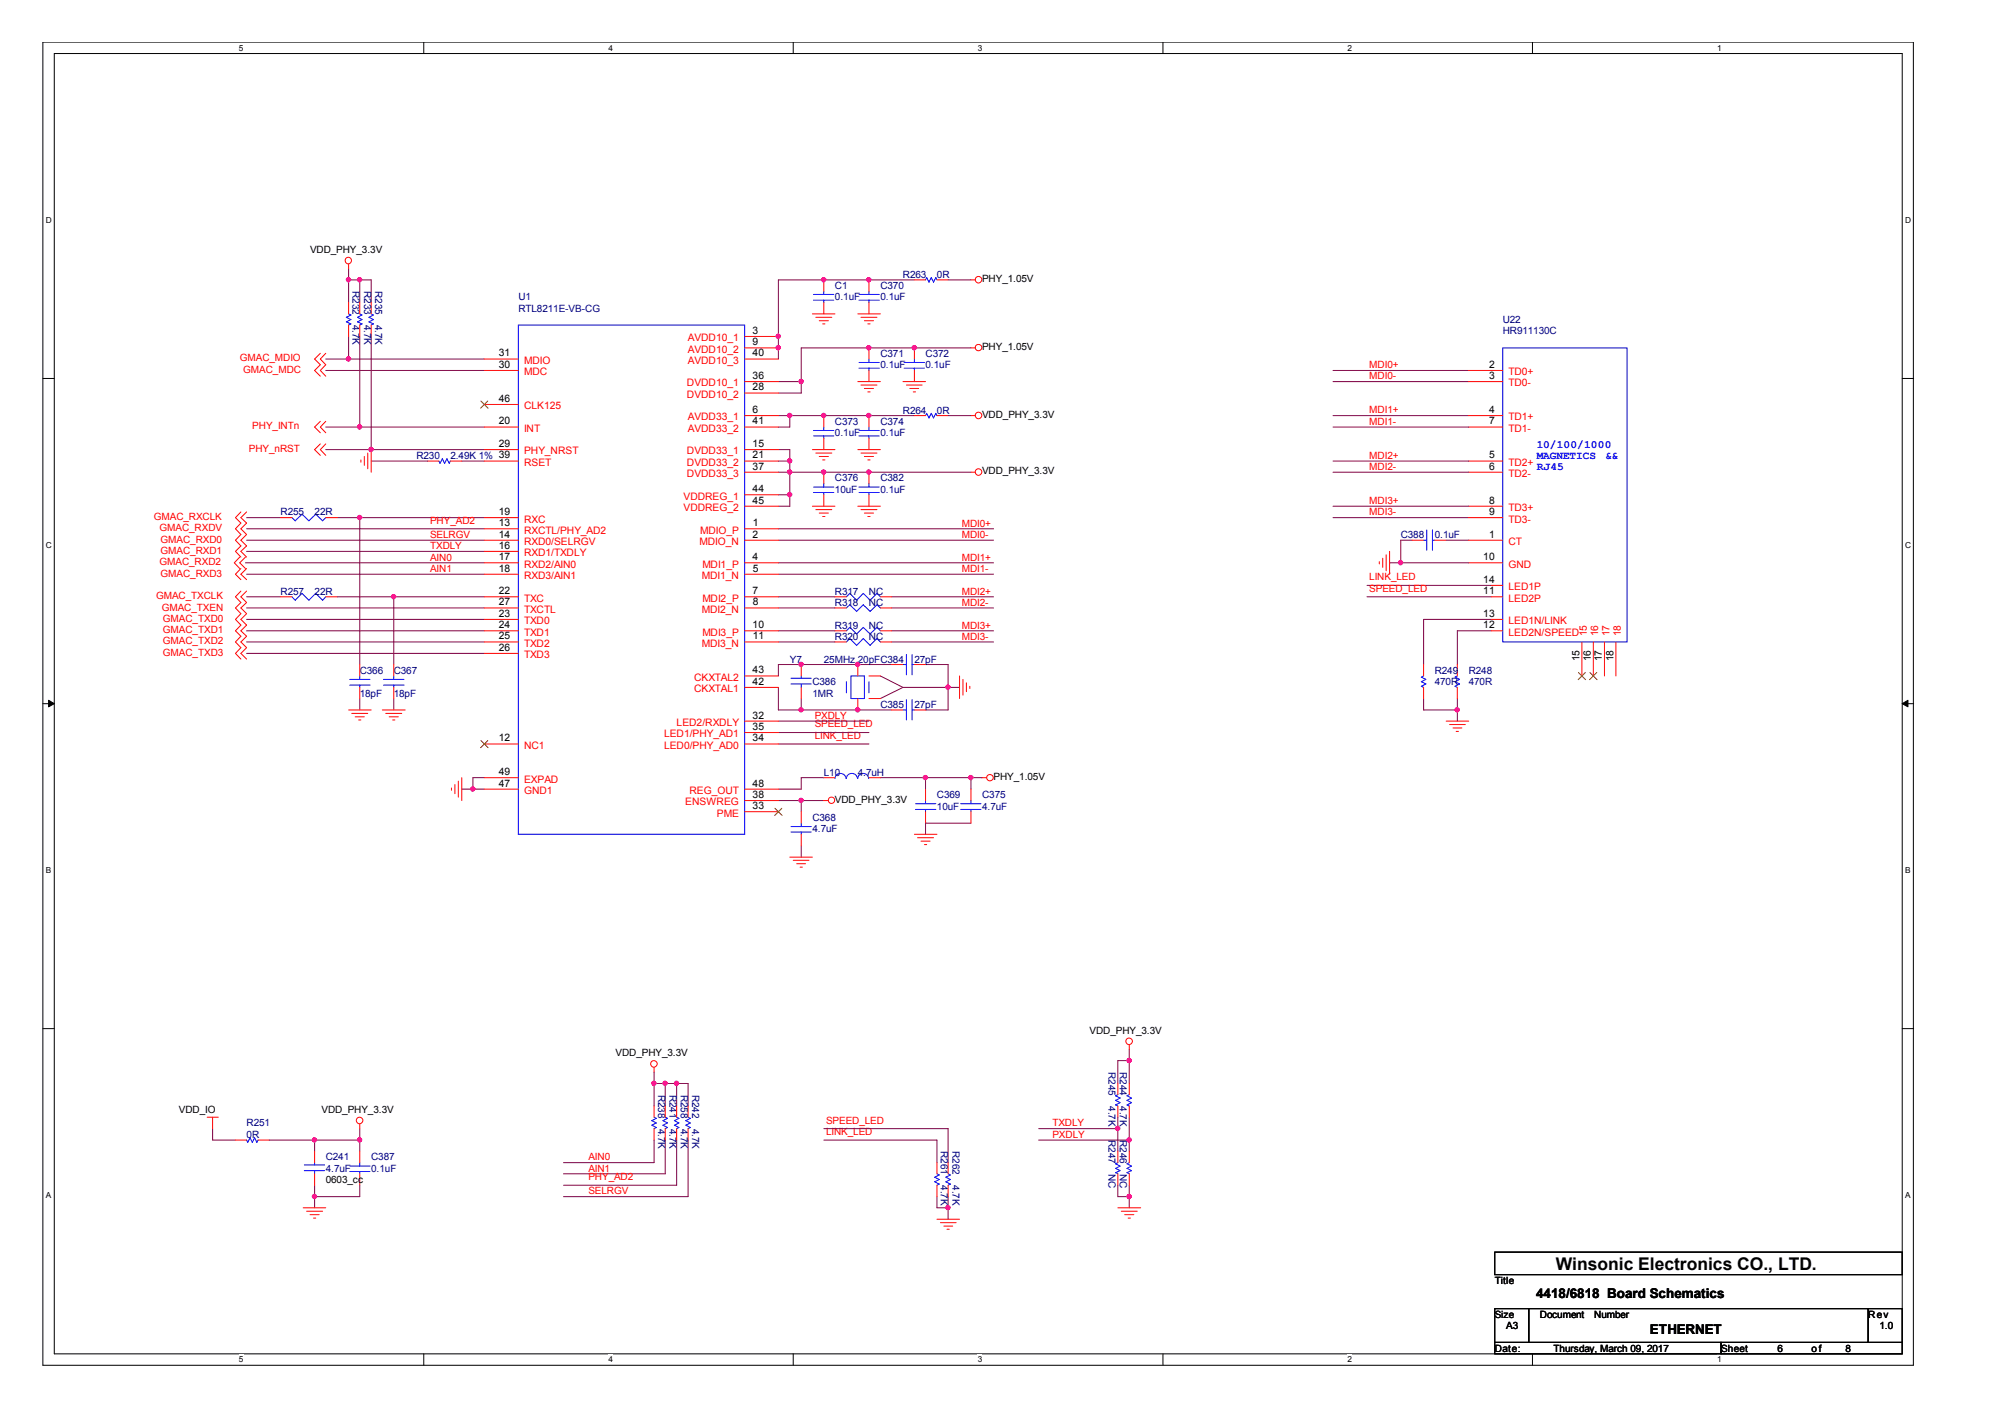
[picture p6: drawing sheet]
<svg xmlns="http://www.w3.org/2000/svg" width="297mm" height="210mm" viewBox="0 0 297 210" stroke-linecap="round" stroke-linejoin="round" font-family="sans-serif">
<path d="M6.3 6.2h277.2v196h-277.2zM8 7.9h273.8v192.6h-273.8z" fill="none" stroke="#000" stroke-width=".15"/>
<g fill="#fff">
<path d="M35.4 6.4h.6v1.4h-.6z"/>
<path d="M35.4 200.7h.6v1.4h-.6z"/>
</g>
<path d="M62.8 6.2v1.7M62.8 200.5v1.7" fill="none" stroke="#000" stroke-width=".15"/>
<g fill="#fff">
<path d="M90.1 6.4h.7v1.4h-.7z"/>
<path d="M90.1 200.7h.7v1.4h-.7z"/>
</g>
<path d="M117.5 6.2v1.7M117.5 200.5v1.7" fill="none" stroke="#000" stroke-width=".15"/>
<g fill="#fff">
<path d="M144.9 6.4h.6v1.4h-.6z"/>
<path d="M144.9 200.7h.6v1.4h-.6z"/>
</g>
<path d="M172.3 6.2v1.7M172.3 200.5v1.7" fill="none" stroke="#000" stroke-width=".15"/>
<g fill="#fff">
<path d="M199.6 6.4h.7v1.4h-.7z"/>
<path d="M199.6 200.7h.7v1.4h-.7z"/>
</g>
<path d="M227 6.2v1.7M227 200.5v1.7" fill="none" stroke="#000" stroke-width=".15"/>
<g fill="#fff">
<path d="M254.4 6.4h.6v1.4h-.6z"/>
<path d="M254.4 200.7h.6v1.4h-.6z"/>
<path d="M6.8 31.9h.8v1.4h-.8z"/>
<path d="M282.2 31.9h.9v1.4h-.9z"/>
<path d="M6.8 80.1h.8v1.4h-.8z"/>
<path d="M282.2 80.1h.9v1.4h-.9z"/>
</g>
<path d="M6.3 56.1h1.7M281.8 56.1h1.7" fill="none" stroke="#000" stroke-width=".15"/>
<g fill="#fff">
<path d="M6.8 128.2h.7v1.4h-.7z"/>
<path d="M282.2 128.2h.8v1.4h-.8z"/>
</g>
<path d="M6.3 104.2h1.7M7.2 103.7l.8 .5-.8 .5zM281.8 104.2h1.7M281.8 104.2l.9-.5v1z" fill="none" stroke="#000" stroke-width=".15"/>
<path d="M7.2 103.7l.8 .5-.8 .5zM281.8 104.2l.9-.5v1z" fill="#000"/>
<g fill="#fff">
<path d="M6.8 176.4h.7v1.4h-.7z"/>
<path d="M282.2 176.4h.8v1.4h-.8z"/>
</g>
<path d="M6.3 152.4h1.7M281.8 152.4h1.7" fill="none" stroke="#000" stroke-width=".15"/>
<path d="M167.3 157.1v3.4" fill="none" stroke="#800040" stroke-width=".15"/>
<circle cx="167.3" cy="157.1" r=".32" fill="#f0f"/>
<circle cx="167.3" cy="157.1" r=".32" fill="none" stroke="#f0f" stroke-width=".15"/>
<path d="M167.3 157.1h-1.7v3.4M153.9 167.2h11.7" fill="none" stroke="#800040" stroke-width=".15"/>
<circle cx="165.6" cy="167.2" r=".32" fill="#f0f"/>
<circle cx="165.6" cy="167.2" r=".32" fill="none" stroke="#f0f" stroke-width=".15"/>
<path d="M153.9 168.9h13.4M165.6 167.2v3.3M167.3 165.5v5" fill="none" stroke="#800040" stroke-width=".15"/>
<circle cx="167.3" cy="168.9" r=".32" fill="#f0f"/>
<circle cx="167.3" cy="168.9" r=".32" fill="none" stroke="#f0f" stroke-width=".15"/>
<path d="M167.3 175.6v3.3" fill="none" stroke="#800040" stroke-width=".15"/>
<circle cx="167.3" cy="177.2" r=".32" fill="#f0f"/>
<circle cx="167.3" cy="177.2" r=".32" fill="none" stroke="#f0f" stroke-width=".15"/>
<path d="M115.3 78.3h31.9M115.3 80h31.9M115.3 83.4h31.9M115.3 85.1h31.9M132.1 88.4h15.1M132.1 90.1h15.1M132.1 93.4h15.1M132.1 95.1h15.1M70.1 116.9h1.7M165.6 175.6v1.7h1.7" fill="none" stroke="#800040" stroke-width=".15"/>
<circle cx="70" cy="116.9" r=".32" fill="#f0f"/>
<circle cx="70" cy="116.9" r=".32" fill="none" stroke="#f0f" stroke-width=".15"/>
<path d="M51.6 53.2h20.2M71.8 115.2h-1.7v1.7h-1.7" fill="none" stroke="#800040" stroke-width=".15"/>
<circle cx="51.6" cy="53.2" r=".32" fill="#f0f"/>
<circle cx="51.6" cy="53.2" r=".32" fill="none" stroke="#f0f" stroke-width=".15"/>
<path d="M48.3 54.9h23.5M55 49.8v16.8h16.8M53.3 63.3h18.5M55 68.3h8.4M68.4 68.3h3.4" fill="none" stroke="#800040" stroke-width=".15"/>
<circle cx="55" cy="66.6" r=".32" fill="#f0f"/>
<circle cx="55" cy="66.6" r=".32" fill="none" stroke="#f0f" stroke-width=".15"/>
<path d="M53.3 49.8v13.5M48.3 66.6h6.7" fill="none" stroke="#800040" stroke-width=".15"/>
<circle cx="53.3" cy="63.2" r=".32" fill="#f0f"/>
<circle cx="53.3" cy="63.2" r=".32" fill="none" stroke="#f0f" stroke-width=".15"/>
<path d="M51.6 41.5v3.3M51.6 49.8v3.4M48.3 63.3h5" fill="none" stroke="#800040" stroke-width=".15"/>
<circle cx="51.6" cy="41.4" r=".32" fill="#f0f"/>
<circle cx="51.6" cy="41.4" r=".32" fill="none" stroke="#f0f" stroke-width=".15"/>
<path d="M51.6 41.5h1.7v3.3M55 41.5v3.3" fill="none" stroke="#800040" stroke-width=".15"/>
<circle cx="53.3" cy="41.4" r=".32" fill="#f0f"/>
<circle cx="53.3" cy="41.4" r=".32" fill="none" stroke="#f0f" stroke-width=".15"/>
<path d="M53.3 41.5h1.7M53.3 76.7h18.5M58.3 88.4h13.5" fill="none" stroke="#800040" stroke-width=".15"/>
<circle cx="58.3" cy="88.4" r=".32" fill="#f0f"/>
<circle cx="58.3" cy="88.4" r=".32" fill="none" stroke="#f0f" stroke-width=".15"/>
<path d="M51.6 39.8v1.7M48.3 53.2h3.3M53.3 76.7v21.7M53.3 103.5v1.7M58.3 103.5v1.7" fill="none" stroke="#800040" stroke-width=".15"/>
<circle cx="53.3" cy="76.7" r=".32" fill="#f0f"/>
<circle cx="53.3" cy="76.7" r=".32" fill="none" stroke="#f0f" stroke-width=".15"/>
<path d="M50 76.7h3.3M50 88.4h8.3v10M115.3 118.6h6.7M118.7 118.6v1.6" fill="none" stroke="#800040" stroke-width=".15"/>
<circle cx="118.7" cy="118.6" r=".32" fill="#f0f"/>
<circle cx="118.7" cy="118.6" r=".32" fill="none" stroke="#f0f" stroke-width=".15"/>
<path d="M122 115.2h-3.3v1.7h-3.4M143.8 115.2h1.7M118.7 125.3v1.7" fill="none" stroke="#800040" stroke-width=".15"/>
<circle cx="143.8" cy="115.2" r=".32" fill="#f0f"/>
<circle cx="143.8" cy="115.2" r=".32" fill="none" stroke="#f0f" stroke-width=".15"/>
<path d="M137.1 115.2v1.7" fill="none" stroke="#800040" stroke-width=".15"/>
<circle cx="137.1" cy="115.2" r=".32" fill="#f0f"/>
<circle cx="137.1" cy="115.2" r=".32" fill="none" stroke="#f0f" stroke-width=".15"/>
<path d="M115.3 49.8v3.4M137.1 121.9v1.7" fill="none" stroke="#800040" stroke-width=".15"/>
<circle cx="115.3" cy="51.5" r=".32" fill="#f0f"/>
<circle cx="115.3" cy="51.5" r=".32" fill="none" stroke="#f0f" stroke-width=".15"/>
<path d="M140.5 41.5h3.3M117 61.6h5M202.5 86.7h18.4" fill="none" stroke="#800040" stroke-width=".15"/>
<circle cx="122" cy="61.5" r=".32" fill="#f0f"/>
<circle cx="122" cy="61.5" r=".32" fill="none" stroke="#f0f" stroke-width=".15"/>
<circle cx="117" cy="61.5" r=".32" fill="#f0f"/>
<circle cx="117" cy="61.5" r=".32" fill="none" stroke="#f0f" stroke-width=".15"/>
<path d="M117 69.9h5M122 61.6h6.7M140.5 61.6h3.3" fill="none" stroke="#800040" stroke-width=".15"/>
<circle cx="122" cy="69.9" r=".32" fill="#f0f"/>
<circle cx="122" cy="69.9" r=".32" fill="none" stroke="#f0f" stroke-width=".15"/>
<path d="M122 69.9h21.8" fill="none" stroke="#800040" stroke-width=".15"/>
<circle cx="128.7" cy="69.9" r=".32" fill="#f0f"/>
<circle cx="128.7" cy="69.9" r=".32" fill="none" stroke="#f0f" stroke-width=".15"/>
<path d="M115.3 98.4v1.7M118.7 98.4h8.4M115.3 101.8v3.4M118.7 105.2h13.4M130.4 100.1l3.4 1.7-3.4 1.7M140.5 101.8h1.7" fill="none" stroke="#800040" stroke-width=".15"/>
<circle cx="127.1" cy="105.1" r=".32" fill="#f0f"/>
<circle cx="127.1" cy="105.1" r=".32" fill="none" stroke="#f0f" stroke-width=".15"/>
<path d="M127.1 98.4h5" fill="none" stroke="#800040" stroke-width=".15"/>
<circle cx="127.1" cy="98.4" r=".32" fill="#f0f"/>
<circle cx="127.1" cy="98.4" r=".32" fill="none" stroke="#f0f" stroke-width=".15"/>
<path d="M140.5 101.8v3.4" fill="none" stroke="#800040" stroke-width=".15"/>
<circle cx="140.4" cy="101.8" r=".32" fill="#f0f"/>
<circle cx="140.4" cy="101.8" r=".32" fill="none" stroke="#f0f" stroke-width=".15"/>
<path d="M115.3 98.4h3.4M137.1 98.4h3.4v3.4h-6.7M137.1 105.2h3.4" fill="none" stroke="#800040" stroke-width=".15"/>
<circle cx="118.7" cy="98.4" r=".32" fill="#f0f"/>
<circle cx="118.7" cy="98.4" r=".32" fill="none" stroke="#f0f" stroke-width=".15"/>
<path d="M118.7 103.5v1.7" fill="none" stroke="#800040" stroke-width=".15"/>
<circle cx="118.7" cy="105.1" r=".32" fill="#f0f"/>
<circle cx="118.7" cy="105.1" r=".32" fill="none" stroke="#f0f" stroke-width=".15"/>
<path d="M115.3 110.2h13.4M115.3 108.5h13.4M115.3 106.8h13.4M115.3 105.2h3.4M130.4 115.2h6.7M53.3 167.2v1.7" fill="none" stroke="#800040" stroke-width=".15"/>
<circle cx="53.3" cy="168.9" r=".32" fill="#f0f"/>
<circle cx="53.3" cy="168.9" r=".32" fill="none" stroke="#f0f" stroke-width=".15"/>
<path d="M46.6 175.6v3.3M53.3 168.9h-6.7v1.6M53.3 175.6v1.7h-6.7" fill="none" stroke="#800040" stroke-width=".15"/>
<circle cx="46.6" cy="177.2" r=".32" fill="#f0f"/>
<circle cx="46.6" cy="177.2" r=".32" fill="none" stroke="#f0f" stroke-width=".15"/>
<path d="M31.5 167.2v1.7h3.4M39.9 168.9h6.7M53.3 168.9v1.6" fill="none" stroke="#800040" stroke-width=".15"/>
<circle cx="46.6" cy="168.9" r=".32" fill="#f0f"/>
<circle cx="46.6" cy="168.9" r=".32" fill="none" stroke="#f0f" stroke-width=".15"/>
<path d="M96.9 168.9v3.3h-13.4M98.6 168.9v5h-15.1M98.6 160.5h-1.7v3.3" fill="none" stroke="#800040" stroke-width=".15"/>
<circle cx="98.5" cy="160.5" r=".32" fill="#f0f"/>
<circle cx="98.5" cy="160.5" r=".32" fill="none" stroke="#f0f" stroke-width=".15"/>
<circle cx="96.9" cy="160.5" r=".32" fill="#f0f"/>
<circle cx="96.9" cy="160.5" r=".32" fill="none" stroke="#f0f" stroke-width=".15"/>
<path d="M36.5 76.7h5.1M36.5 88.4h5.1M96.9 158.8v1.7M167.3 155.5v1.6M98.6 160.5v3.3M100.2 168.9v6.7h-16.7M100.2 160.5v3.3M165.6 165.5v1.7" fill="none" stroke="#800040" stroke-width=".15"/>
<circle cx="100.2" cy="160.5" r=".32" fill="#f0f"/>
<circle cx="100.2" cy="160.5" r=".32" fill="none" stroke="#f0f" stroke-width=".15"/>
<path d="M98.6 160.5h3.3v3.3M101.9 168.9v8.4h-18.4M140.5 178.9v1.7" fill="none" stroke="#800040" stroke-width=".15"/>
<circle cx="140.4" cy="178.9" r=".32" fill="#f0f"/>
<circle cx="140.4" cy="178.9" r=".32" fill="none" stroke="#f0f" stroke-width=".15"/>
<path d="M115.3 41.5v8.3M122 168.9h16.8v3.3M122 167.2h18.5v5M138.8 177.3v1.6h1.7v-1.6" fill="none" stroke="#800040" stroke-width=".15"/>
<circle cx="115.3" cy="49.8" r=".32" fill="#f0f"/>
<circle cx="115.3" cy="49.8" r=".32" fill="none" stroke="#f0f" stroke-width=".15"/>
<path d="M118.7 56.5v1.7" fill="none" stroke="#800040" stroke-width=".15"/>
<circle cx="118.7" cy="56.5" r=".32" fill="#f0f"/>
<circle cx="118.7" cy="56.5" r=".32" fill="none" stroke="#f0f" stroke-width=".15"/>
<path d="M115.3 58.2h3.4M118.7 51.5h25.1" fill="none" stroke="#800040" stroke-width=".15"/>
<circle cx="135.4" cy="51.5" r=".32" fill="#f0f"/>
<circle cx="135.4" cy="51.5" r=".32" fill="none" stroke="#f0f" stroke-width=".15"/>
<circle cx="128.7" cy="51.5" r=".32" fill="#f0f"/>
<circle cx="128.7" cy="51.5" r=".32" fill="none" stroke="#f0f" stroke-width=".15"/>
<path d="M128.7 41.5h6.8" fill="none" stroke="#800040" stroke-width=".15"/>
<circle cx="128.7" cy="41.4" r=".32" fill="#f0f"/>
<circle cx="128.7" cy="41.4" r=".32" fill="none" stroke="#f0f" stroke-width=".15"/>
<path d="M128.7 61.6h6.8" fill="none" stroke="#800040" stroke-width=".15"/>
<circle cx="128.7" cy="61.5" r=".32" fill="#f0f"/>
<circle cx="128.7" cy="61.5" r=".32" fill="none" stroke="#f0f" stroke-width=".15"/>
<path d="M115.3 66.6h1.7v1.7h-1.7M115.3 61.6h1.7v1.7h-1.7M117 73.3v1.7" fill="none" stroke="#800040" stroke-width=".15"/>
<circle cx="117" cy="73.3" r=".32" fill="#f0f"/>
<circle cx="117" cy="73.3" r=".32" fill="none" stroke="#f0f" stroke-width=".15"/>
<path d="M115.3 75h1.7M115.3 69.9h1.7M117 68.3v5h-1.7" fill="none" stroke="#800040" stroke-width=".15"/>
<circle cx="117" cy="69.9" r=".32" fill="#f0f"/>
<circle cx="117" cy="69.9" r=".32" fill="none" stroke="#f0f" stroke-width=".15"/>
<circle cx="117" cy="68.3" r=".32" fill="#f0f"/>
<circle cx="117" cy="68.3" r=".32" fill="none" stroke="#f0f" stroke-width=".15"/>
<path d="M197.5 54.9h20.1M197.5 56.5h20.1M197.5 61.6h20.1M197.5 63.3h20.1M197.5 68.3h20.1M197.5 69.9h20.1M197.5 75h20.1M197.5 76.7h20.1M202.5 88.4h18.4M207.5 83.4h10.1M210.9 91.8h10M215.9 93.4h5" fill="none" stroke="#800040" stroke-width=".15"/>
<circle cx="207.5" cy="83.3" r=".32" fill="#f0f"/>
<circle cx="207.5" cy="83.3" r=".32" fill="none" stroke="#f0f" stroke-width=".15"/>
<path d="M118.7 51.5v5h-3.4M122 41.5h6.7M209.2 80h-1.7v3.4h-1.6M214.2 80h3.4M137.1 115.2h6.7v1.7M137.1 121.9h6.7" fill="none" stroke="#800040" stroke-width=".15"/>
<circle cx="122" cy="41.4" r=".32" fill="#f0f"/>
<circle cx="122" cy="41.4" r=".32" fill="none" stroke="#f0f" stroke-width=".15"/>
<g fill="none" stroke="#800040" stroke-width=".15">
<path d="M115.3 41.5h6.7M36.5 78.3h35.3M36.4 83.4h35.4M36.5 80h35.3M36.5 96.8h35.3M36.5 95.1h35.3M36.5 91.8h35.3M36.5 93.4h35.3M36.5 90.1h35.3M36.5 85.1h35.3M36.5 81.7h35.3M115.3 95.1h8.4"/>
<path d="M115.3 93.4h8.4M115.3 90.1h8.4M115.3 88.4h8.4M210.9 91.8v6.6M215.9 93.4v5M215.9 105.2v1.6"/>
</g>
<circle cx="215.9" cy="105.1" r=".32" fill="#f0f"/>
<circle cx="215.9" cy="105.1" r=".32" fill="none" stroke="#f0f" stroke-width=".15"/>
<path d="M210.9 103.5v1.7h5v-1.7" fill="none" stroke="#800040" stroke-width=".15"/>
<g fill="none" stroke="#f00" stroke-width=".15">
<path d="M51.6 39.1v.7M47.5 52.3l-.9 .9 .9 .8-.9 .9 .9 .8M48.3 52.3l-.8 .9 .8 .8-.8 .9 .8 .8M51.6 44.8v1.7M51.6 48.1v1.7M53.3 44.8v1.7M53.3 48.1v1.7M55 44.8v1.7M55 48.1v1.7M71.8 54.9h5M71.8 53.2h5M71.8 59.9h5"/>
<path d="M110.3 51.5h5M110.3 56.5h5M110.3 53.2h5M110.3 49.8h5M110.3 58.2h5M120.4 46.5h3.3M120.9 47h2.3M121.4 47.5h1.3M121.9 48h.3M122 41.5v1.7M122 44.8v1.7M127.1 46.5h3.3"/>
<path d="M127.1 56.5h3.3M127.6 47h2.3M127.6 57h2.3M128.1 47.5h1.3M128.1 57.5h1.3M128.6 48h.3M128.6 58.1h.3M128.7 41.5v1.7M128.7 44.8v1.7M128.7 51.5v1.7M128.7 54.9v1.6M133.8 56.5h3.3"/>
<path d="M134.3 57h2.3M134.8 57.5h1.3M135.3 58.1h.3M135.5 51.5v1.7M135.5 54.9v1.6M135.5 41.5h1.6M138.8 41.5h1.7M143.8 41.5h.7M143.8 51.5h.7M217.6 56.5h5M217.6 54.9h5M35.7 75.8l-.8 .9 .8 .8-.8 .8 .8 .9-.8 .8 .8 .9-.8 .8 .8 .8"/>
<path d="M36.5 75.8l-.8 .9 .8 .8-.8 .8 .8 .9-.8 .8 .8 .9-.8 .8 .8 .8M41.6 76.7h1.7M47.5 62.4l-.9 .9 .9 .8M47.5 65.8l-.9 .8 .9 .9M48.3 76.7h1.7M48.3 62.4l-.8 .9 .8 .8M48.3 65.8l-.8 .8 .8 .9M53.5 68.1v.4M54 67.6v1.3M54.5 67.1v2.3M55 66.6v3.3M63.4 68.3h1.6"/>
<path d="M66.7 68.3h1.7M71.8 66.6h5M71.8 76.7h5M71.8 63.3h5M71.8 68.3h5M71.8 78.3h5M110.3 61.6h5M110.3 66.6h5M110.3 69.9h5M110.3 75h5M110.3 63.3h5M110.3 68.3h5"/>
<path d="M110.3 78.3h5M110.3 73.3h5M120.4 66.6h3.3M120.4 75h3.3M120.9 67.1h2.3M120.9 75.5h2.3M121.4 67.6h1.3M121.4 76h1.3M121.9 68.1h.3M121.9 76.5h.3M122 61.6v1.7M122 64.9v1.7"/>
<path d="M122 69.9v1.7M122 73.3v1.7M127.1 66.6h3.3M127.1 75h3.3M127.6 67.1h2.3M127.6 75.5h2.3M128.1 67.6h1.3M128.1 76h1.3M128.6 68.1h.3M128.6 76.5h.3M128.7 61.6v1.7M128.7 64.9v1.7"/>
<path d="M128.7 69.9v1.7M128.7 73.3v1.7M135.5 61.6h1.6M138.8 61.6h1.7M143.8 61.6h.7M143.8 69.9h.7M217.6 61.6h5M217.6 69.9h5M217.6 75h5M217.6 76.7h5M217.6 63.3h5M217.6 68.3h5"/>
<path d="M35.5 82.5l-.8 .9 .8 .8M35.7 84.2l-.8 .9 .8 .8M35.7 87.6l-.8 .8 .8 .9-.8 .8 .8 .8-.8 .9 .8 .8-.8 .8 .8 .8-.8 .9 .8 .8-.8 .9 .8 .8M36.4 82.5l-.9 .9 .9 .8M36.5 84.2l-.8 .9 .8 .8M36.5 87.6l-.8 .8 .8 .9-.8 .8 .8 .8-.8 .9 .8 .8-.8 .8 .8 .8-.8 .9 .8 .8-.8 .9 .8 .8M41.6 88.4h1.7M48.3 88.4h1.7M53.3 98.4v1.7M58.3 98.4v1.7M71.8 93.4h5M71.8 95.1h5"/>
<path d="M71.8 91.8h5M71.8 88.4h5M71.8 83.4h5M71.8 80h5M71.8 90.1h5M71.8 81.7h5M71.8 85.1h5M71.8 96.8h5M110.3 93.4h5M110.3 95.1h5M110.3 88.4h5M110.3 83.4h5"/>
<path d="M110.3 80h5M110.3 90.1h5M110.3 85.1h5M118.7 98.4v1.7M123.7 93.4h1.7M123.7 95.1h1.7M123.7 88.4h1.7M123.7 90.1h1.7M127.1 98.4v1.7M130.4 93.4h1.7M130.4 95.1h1.7M130.4 88.4h1.7"/>
<path d="M130.4 90.1h1.7M132.1 98.4h1.7M135.5 98.4h1.6M204.3 83.2v.3M204.9 82.7v1.3M205.4 82.2v2.4M205.9 81.7v3.4M209.2 80h1.7M210.9 98.4v1.7M212.6 80h1.6M215.9 98.4v1.7M217.6 83.4h5"/>
<path d="M217.6 80h5M220.9 93.4h1.7M220.9 91.8h1.7M220.9 86.7h1.7M220.9 88.4h1.7M234.4 95.1v5M236.1 95.1v5M237.7 95.1v5M239.4 95.1v5M51.6 105.2h3.4M52.1 105.7h2.4M52.6 106.2h1.4"/>
<path d="M53.1 106.7h.4M53.3 101.8v1.7M56.6 105.2h3.4M57.1 105.7h2.4M57.7 106.2h1.3M58.2 106.7h.3M58.3 101.8v1.7M66.9 116.7v.4M67.4 116.2v1.4M67.9 115.7v2.4M68.4 115.2v3.4M71.8 115.2h5"/>
<path d="M71.8 110.2h5M71.8 116.9h5M110.3 118.6h5M110.3 106.8h5M110.3 100.1h5M110.3 110.2h5M110.3 116.9h5M110.3 101.8h5M110.3 108.5h5M118.7 101.8v1.7M122 118.6h.7M122 115.2h1.7"/>
<path d="M127.1 103.5v1.7M128.7 115.2h1.7M128.7 100.1h1.7M128.7 103.5h1.7M132.1 105.2h1.7M135.5 105.2h1.6M137.1 116.9v1.7M142.2 100.1v3.4M142.7 100.6v2.4M143.2 101.1v1.4M143.7 101.7v.3M143.8 116.9v1.7"/>
<path d="M145.5 115.2h.7M210.9 101.8v1.7M214.2 106.8h3.4M214.8 107.3h2.3M215.3 107.8h1.3M215.7 108.3h.4M215.9 101.8v1.7M110.3 120.2h5M117 127h3.4M117.5 127.4h2.3M118 127.9h1.3M118.5 128.5h.4"/>
<path d="M118.7 120.2v1.7M118.7 123.6v1.7M135.5 123.6h3.3M135.9 124.1h2.4M136.4 124.6h1.4M136.9 125.1h.4M137.1 120.2v1.7M143.8 120.2v1.7M96.9 158.1v.7M167.3 154.8v.7M30.7 165.5h1.6M31.5 165.5v1.7"/>
<path d="M34.9 168.9h1.6M38.2 168.9h1.7M44.9 178.9h3.4M45.4 179.4h2.4M45.9 179.9h1.4M46.6 170.5v1.7M46.6 173.9v1.7M53.3 166.5v.7M53.3 170.5v1.7M53.3 173.9v1.7M96.9 163.8v1.7M96.9 167.2v1.7"/>
<path d="M98.6 163.8v1.7M98.6 167.2v1.7M100.2 163.8v1.7M100.2 167.2v1.7M101.9 163.8v1.7M101.9 167.2v1.7M138.8 172.2v1.7M138.8 175.6v1.7M140.5 172.2v1.7M140.5 175.6v1.7M165.6 178.9h3.4M165.6 160.5v1.7"/>
<path d="M165.6 163.8v1.7M165.6 170.5v1.7M165.6 173.9v1.7M166.1 179.4h2.4M166.6 179.9h1.4M167.3 160.5v1.7M167.3 163.8v1.7M167.3 170.5v1.7M167.3 173.9v1.7M46.4 180.4h.4M138.8 180.6h3.4M139.3 181.1h2.3"/>
<path d="M139.8 181.6h1.3M140.3 182.1h.3M167.1 180.4h.4"/>
<circle cx="51.6" cy="38.6" r=".48"/>
<circle cx="145" cy="41.4" r=".49"/>
<circle cx="145" cy="51.5" r=".48"/>
<circle cx="145" cy="61.5" r=".49"/>
<circle cx="145" cy="69.9" r=".49"/>
<circle cx="123.2" cy="118.5" r=".47"/>
<circle cx="146.7" cy="115.2" r=".48"/>
<circle cx="96.9" cy="157.6" r=".49"/>
<circle cx="167.3" cy="154.3" r=".49"/>
<circle cx="53.3" cy="166" r=".49"/>
</g>
<path d="M221.4 185.5h60.4v3.3h-60.4zM221.4 193.9h5.1v5h-5.1zM221.4 198.9h33.6v1.6h-33.6zM226.5 193.9h50.3v5h-50.3zM255 198.9h26.8v1.6h-26.8zM276.8 193.9h5v5h-5z" fill="none" stroke="#000" stroke-width=".15"/>
<g fill="none" stroke="#00f" stroke-width=".15">
<path d="M51.6 46.5l.4 .2-.7 .3 .7 .3-.7 .4 .7 .3-.4 .1M53.3 46.5l.3 .2-.6 .3 .6 .3-.6 .4 .6 .3-.3 .1M55 46.5l.3 .2-.6 .3 .6 .3-.6 .4 .6 .3-.3 .1M76.8 48.1h33.5v75.5h-33.5zM120.5 43.6h3M120.5 44.5h3M122 43.2v.4M122 44.5v.3M127.3 43.6h3M127.3 44.5h3M127.3 53.7h3M127.3 54.5h3"/>
<path d="M128.7 43.2v.4M128.7 44.5v.3M128.7 53.2v.5M128.7 54.5v.4M133.9 53.7h3M133.9 54.5h3M135.5 53.2v.5M135.5 54.5v.4M137.1 41.5l.2-.4 .3 .7 .4-.7 .3 .7 .3-.7 .2 .4M222.6 51.5h18.4v43.6h-18.4zM48.3 76.7l-.5 .4-1-.9-1 .9-1.1-.9-1 .9-.4-.4M65 68.3l.2 .3 .3-.6 .4 .6 .3-.6 .3 .6 .2-.3"/>
<path d="M120.5 72.2h3M120.5 73h3M120.5 63.8h3M120.5 64.6h3M122 63.3v.5M122 64.6v.3M122 71.6v.6M122 73v.3M127.3 72.2h3M127.3 73h3M127.3 63.8h3M127.3 64.6h3"/>
<path d="M128.7 63.3v.5M128.7 64.6v.3M128.7 71.6v.6M128.7 73v.3M137.1 61.6l.2-.4 .3 .7 .4-.7 .3 .7 .3-.7 .2 .4M211.4 78.5v3M212.2 78.5v3M43.3 88.4l.4 .5 1-1 1.1 1 1-1 1 1 .5-.5M125.4 93.4l.5-.5 1 1 1-1 1 1 1-1 .5 .5M125.4 95.1l.5-.5 1 1 1-1 1 1 1-1 .5 .5M130.4 88.4l-.5-.5-1 1-1-1-1 1-1-1-.5 .5M130.4 90.1l-.5-.5-1 1-1-1-1 1-1-1-.5 .5"/>
<path d="M133.8 98.4h.5M134.3 97v3M135.1 98.4h.4M135.1 97v3M210.9 80h.5M212.2 80h.4M51.8 100.6h3M51.8 101.5h3M53.3 100.1v.5M53.3 101.5v.3M56.8 100.6h3.1M56.8 101.5h3.1"/>
<path d="M58.3 100.1v.5M58.3 101.5v.3M117.2 101.3h3M117.2 100.5h3M118.7 100.1v.4M118.7 101.3v.5M123.7 115.3a.83 .83 0 0 1 .8-.7 .83 .83 0 0 1 .8 .7M125.4 101v1.6M125.4 115.3a.83 .83 0 0 1 .8-.7 .83 .83 0 0 1 .8 .7M126.1 100.1h2v3.4h-2zM127.1 115.3a.81 .81 0 0 1 .8-.7 .81 .81 0 0 1 .8 .7M128.7 101v1.6"/>
<path d="M133.8 105.2h.5M134.3 103.6v3.1M135.1 105.2h.4M135.1 103.6v3.1M135.6 119.1h3M135.6 119.9h3M137.1 118.6v.5M137.1 119.9v.3M142.3 119.1h3M142.3 119.9h3M143.8 118.6v.5M143.8 119.9v.3"/>
<path d="M210.9 100.1l-.3 .2 .6 .3-.6 .4 .6 .3-.6 .4 .3 .1M215.9 100.1l-.3 .2 .6 .3-.6 .4 .6 .3-.6 .4 .3 .1M117.2 122.4h3M117.2 123.2h3M118.7 121.9v.5M118.7 123.2v.4M36.5 168.9l.2 .3 .3-.7 .4 .7 .3-.7 .4 .7 .1-.3M45.1 173.4h3M45.1 172.6h3M46.6 172.2v.4M46.6 173.4v.5M51.8 172.7h3"/>
<path d="M51.8 173.5h3M53.3 172.2v.5M53.3 173.5v.4M96.9 165.5l.3 .2-.6 .3 .6 .3-.6 .4 .6 .3-.3 .2M98.6 165.5l.3 .2-.7 .3 .7 .3-.7 .4 .7 .3-.3 .2M100.2 165.5l.4 .2-.7 .3 .7 .3-.7 .4 .7 .3-.4 .2M101.9 165.5l.4 .2-.7 .3 .7 .3-.7 .4 .7 .3-.4 .2M138.8 173.9l.3 .1-.6 .4 .6 .3-.6 .4 .6 .3-.3 .2M140.5 173.9l.3 .1-.7 .4 .7 .3-.7 .4 .7 .3-.3 .2M165.6 162.2l-.3 .1 .6 .4-.6 .3 .6 .3-.6 .4 .3 .1M165.6 172.2l-.3 .2 .6 .3-.6 .4 .6 .3-.6 .3 .3 .2M167.3 162.2l-.3 .1 .6 .4-.6 .3 .6 .3-.6 .4 .3 .1"/>
<path d="M167.3 172.2l-.3 .2 .6 .3-.6 .4 .6 .3-.6 .3 .3 .2"/>
</g>
<path d="M71.2 59.4l1.1 1.1M72.3 59.4l-1.1 1.1M233.8 99.6l1.1 1.1M234.9 99.6l-1.1 1.1M235.5 99.6l1.1 1.1M236.6 99.6l-1.1 1.1M71.2 109.7l1.1 1.1M72.3 109.7l-1.1 1.1M114.8 119.7l1.1 1.1M115.8 119.7l-1 1.1" fill="none" stroke="#804000" stroke-width=".15"/>
<circle cx="167.3" cy="157.1" r=".32" fill="#f0f"/>
<circle cx="167.3" cy="157.1" r=".32" fill="none" stroke="#f0f" stroke-width=".15"/>
<circle cx="165.6" cy="167.2" r=".32" fill="#f0f"/>
<circle cx="165.6" cy="167.2" r=".32" fill="none" stroke="#f0f" stroke-width=".15"/>
<circle cx="167.3" cy="168.9" r=".32" fill="#f0f"/>
<circle cx="167.3" cy="168.9" r=".32" fill="none" stroke="#f0f" stroke-width=".15"/>
<circle cx="167.3" cy="177.2" r=".32" fill="#f0f"/>
<circle cx="167.3" cy="177.2" r=".32" fill="none" stroke="#f0f" stroke-width=".15"/>
<circle cx="70" cy="116.9" r=".32" fill="#f0f"/>
<circle cx="70" cy="116.9" r=".32" fill="none" stroke="#f0f" stroke-width=".15"/>
<circle cx="51.6" cy="53.2" r=".32" fill="#f0f"/>
<circle cx="51.6" cy="53.2" r=".32" fill="none" stroke="#f0f" stroke-width=".15"/>
<circle cx="55" cy="66.6" r=".32" fill="#f0f"/>
<circle cx="55" cy="66.6" r=".32" fill="none" stroke="#f0f" stroke-width=".15"/>
<circle cx="53.3" cy="63.2" r=".32" fill="#f0f"/>
<circle cx="53.3" cy="63.2" r=".32" fill="none" stroke="#f0f" stroke-width=".15"/>
<circle cx="51.6" cy="41.4" r=".32" fill="#f0f"/>
<circle cx="51.6" cy="41.4" r=".32" fill="none" stroke="#f0f" stroke-width=".15"/>
<circle cx="53.3" cy="41.4" r=".32" fill="#f0f"/>
<circle cx="53.3" cy="41.4" r=".32" fill="none" stroke="#f0f" stroke-width=".15"/>
<circle cx="58.3" cy="88.4" r=".32" fill="#f0f"/>
<circle cx="58.3" cy="88.4" r=".32" fill="none" stroke="#f0f" stroke-width=".15"/>
<circle cx="53.3" cy="76.7" r=".32" fill="#f0f"/>
<circle cx="53.3" cy="76.7" r=".32" fill="none" stroke="#f0f" stroke-width=".15"/>
<circle cx="118.7" cy="118.6" r=".32" fill="#f0f"/>
<circle cx="118.7" cy="118.6" r=".32" fill="none" stroke="#f0f" stroke-width=".15"/>
<circle cx="143.8" cy="115.2" r=".32" fill="#f0f"/>
<circle cx="143.8" cy="115.2" r=".32" fill="none" stroke="#f0f" stroke-width=".15"/>
<circle cx="137.1" cy="115.2" r=".32" fill="#f0f"/>
<circle cx="137.1" cy="115.2" r=".32" fill="none" stroke="#f0f" stroke-width=".15"/>
<circle cx="115.3" cy="51.5" r=".32" fill="#f0f"/>
<circle cx="115.3" cy="51.5" r=".32" fill="none" stroke="#f0f" stroke-width=".15"/>
<circle cx="122" cy="61.5" r=".32" fill="#f0f"/>
<circle cx="122" cy="61.5" r=".32" fill="none" stroke="#f0f" stroke-width=".15"/>
<circle cx="117" cy="61.5" r=".32" fill="#f0f"/>
<circle cx="117" cy="61.5" r=".32" fill="none" stroke="#f0f" stroke-width=".15"/>
<circle cx="122" cy="69.9" r=".32" fill="#f0f"/>
<circle cx="122" cy="69.9" r=".32" fill="none" stroke="#f0f" stroke-width=".15"/>
<circle cx="128.7" cy="69.9" r=".32" fill="#f0f"/>
<circle cx="128.7" cy="69.9" r=".32" fill="none" stroke="#f0f" stroke-width=".15"/>
<circle cx="127.1" cy="105.1" r=".32" fill="#f0f"/>
<circle cx="127.1" cy="105.1" r=".32" fill="none" stroke="#f0f" stroke-width=".15"/>
<circle cx="127.1" cy="98.4" r=".32" fill="#f0f"/>
<circle cx="127.1" cy="98.4" r=".32" fill="none" stroke="#f0f" stroke-width=".15"/>
<circle cx="140.4" cy="101.8" r=".32" fill="#f0f"/>
<circle cx="140.4" cy="101.8" r=".32" fill="none" stroke="#f0f" stroke-width=".15"/>
<circle cx="118.7" cy="98.4" r=".32" fill="#f0f"/>
<circle cx="118.7" cy="98.4" r=".32" fill="none" stroke="#f0f" stroke-width=".15"/>
<circle cx="118.7" cy="105.1" r=".32" fill="#f0f"/>
<circle cx="118.7" cy="105.1" r=".32" fill="none" stroke="#f0f" stroke-width=".15"/>
<circle cx="53.3" cy="168.9" r=".32" fill="#f0f"/>
<circle cx="53.3" cy="168.9" r=".32" fill="none" stroke="#f0f" stroke-width=".15"/>
<circle cx="46.6" cy="177.2" r=".32" fill="#f0f"/>
<circle cx="46.6" cy="177.2" r=".32" fill="none" stroke="#f0f" stroke-width=".15"/>
<circle cx="46.6" cy="168.9" r=".32" fill="#f0f"/>
<circle cx="46.6" cy="168.9" r=".32" fill="none" stroke="#f0f" stroke-width=".15"/>
<circle cx="98.5" cy="160.5" r=".32" fill="#f0f"/>
<circle cx="98.5" cy="160.5" r=".32" fill="none" stroke="#f0f" stroke-width=".15"/>
<circle cx="96.9" cy="160.5" r=".32" fill="#f0f"/>
<circle cx="96.9" cy="160.5" r=".32" fill="none" stroke="#f0f" stroke-width=".15"/>
<circle cx="100.2" cy="160.5" r=".32" fill="#f0f"/>
<circle cx="100.2" cy="160.5" r=".32" fill="none" stroke="#f0f" stroke-width=".15"/>
<circle cx="140.4" cy="178.9" r=".32" fill="#f0f"/>
<circle cx="140.4" cy="178.9" r=".32" fill="none" stroke="#f0f" stroke-width=".15"/>
<circle cx="115.3" cy="49.8" r=".32" fill="#f0f"/>
<circle cx="115.3" cy="49.8" r=".32" fill="none" stroke="#f0f" stroke-width=".15"/>
<circle cx="118.7" cy="56.5" r=".32" fill="#f0f"/>
<circle cx="118.7" cy="56.5" r=".32" fill="none" stroke="#f0f" stroke-width=".15"/>
<circle cx="135.4" cy="51.5" r=".32" fill="#f0f"/>
<circle cx="135.4" cy="51.5" r=".32" fill="none" stroke="#f0f" stroke-width=".15"/>
<circle cx="128.7" cy="51.5" r=".32" fill="#f0f"/>
<circle cx="128.7" cy="51.5" r=".32" fill="none" stroke="#f0f" stroke-width=".15"/>
<circle cx="128.7" cy="41.4" r=".32" fill="#f0f"/>
<circle cx="128.7" cy="41.4" r=".32" fill="none" stroke="#f0f" stroke-width=".15"/>
<circle cx="128.7" cy="61.5" r=".32" fill="#f0f"/>
<circle cx="128.7" cy="61.5" r=".32" fill="none" stroke="#f0f" stroke-width=".15"/>
<circle cx="117" cy="73.3" r=".32" fill="#f0f"/>
<circle cx="117" cy="73.3" r=".32" fill="none" stroke="#f0f" stroke-width=".15"/>
<circle cx="117" cy="69.9" r=".32" fill="#f0f"/>
<circle cx="117" cy="69.9" r=".32" fill="none" stroke="#f0f" stroke-width=".15"/>
<circle cx="117" cy="68.3" r=".32" fill="#f0f"/>
<circle cx="117" cy="68.3" r=".32" fill="none" stroke="#f0f" stroke-width=".15"/>
<circle cx="207.5" cy="83.3" r=".32" fill="#f0f"/>
<circle cx="207.5" cy="83.3" r=".32" fill="none" stroke="#f0f" stroke-width=".15"/>
<circle cx="122" cy="41.4" r=".32" fill="#f0f"/>
<circle cx="122" cy="41.4" r=".32" fill="none" stroke="#f0f" stroke-width=".15"/>
<circle cx="215.9" cy="105.1" r=".32" fill="#f0f"/>
<circle cx="215.9" cy="105.1" r=".32" fill="none" stroke="#f0f" stroke-width=".15"/>
<text font-size="2.6" x="230.5" y="188.1">Winsonic Electronics CO., LTD.</text>
<g font-size="2">
<text x="227.6" y="192.3">4418/6818 Board Schematics</text>
<text x="244.4" y="197.5">ETHERNET</text>
</g>
<g font-size="1.7" fill="#00f">
<text x="227.7" y="66.4">10/100/1000</text>
<text x="227.7" y="68">MAGNETICS</text>
<text x="227.7" y="69.7">RJ45</text>
<text x="237.8" y="68">&amp;&amp;</text>
</g>
<g font-size="1.5">
<text x="45.9" y="37.4">VDD_PHY_3.3V</text>
<text x="145.5" y="41.8">PHY_1.05V</text>
<text x="73.9" y="52.8">31</text>
<text x="111.5" y="49.5">3</text>
<text x="111.5" y="51.2">9</text>
<text x="111.5" y="52.8">40</text>
<text x="145.5" y="51.9">PHY_1.05V</text>
<text x="73.9" y="54.5">30</text>
<text x="73.9" y="59.5">46</text>
<text x="111.5" y="56.1">36</text>
<text x="111.5" y="57.8">28</text>
<text x="220.6" y="54.5">2</text>
<text x="220.6" y="56.1">3</text>
<text x="73.9" y="62.9">20</text>
<text x="111.5" y="61.2">6</text>
<text x="111.5" y="62.9">41</text>
<text x="145.5" y="61.9">VDD_PHY_3.3V</text>
<text x="220.6" y="61.2">4</text>
<text x="220.6" y="62.9">7</text>
<text x="73.9" y="66.2">29</text>
<text x="111.5" y="66.2">15</text>
<text x="111.5" y="67.9">21</text>
<text x="111.5" y="69.6">37</text>
<text x="145.5" y="70.3">VDD_PHY_3.3V</text>
<text x="220.6" y="67.9">5</text>
<text x="220.6" y="69.6">6</text>
<text x="73.9" y="76.3">19</text>
<text x="73.9" y="78">13</text>
<text x="111.5" y="72.9">44</text>
<text x="111.5" y="74.6">45</text>
<text x="111.5" y="78">1</text>
<text x="220.6" y="74.6">8</text>
<text x="220.6" y="76.3">9</text>
<text x="73.9" y="79.6">14</text>
<text x="73.9" y="81.3">16</text>
<text x="73.9" y="83">17</text>
<text x="111.5" y="83">4</text>
<text x="111.5" y="79.6">2</text>
<text x="219.8" y="83">10</text>
<text x="220.6" y="79.6">1</text>
<text x="73.9" y="84.7">18</text>
<text x="73.9" y="88">22</text>
<text x="73.9" y="89.7">27</text>
<text x="111.5" y="88">7</text>
<text x="111.5" y="84.7">5</text>
<text x="111.5" y="89.7">8</text>
<text x="219.8" y="86.3">14</text>
<text x="219.8" y="88">11</text>
<text x="73.9" y="91.4">23</text>
<text x="73.9" y="93.1">24</text>
<text x="73.9" y="94.7">25</text>
<text x="111.5" y="93.1">10</text>
<text x="111.5" y="94.7">11</text>
<text x="219.8" y="93.1">12</text>
<text x="219.8" y="91.4">13</text>
<text x="73.9" y="96.4">26</text>
<text x="111.5" y="99.8">43</text>
<text x="111.5" y="101.4">42</text>
<text x="234" y="98" transform="rotate(-90 234 98)">15</text>
<text x="235.7" y="98" transform="rotate(-90 235.7 98)">16</text>
<text x="237.3" y="98" transform="rotate(-90 237.3 98)">17</text>
<text x="239" y="98" transform="rotate(-90 239 98)">18</text>
<text x="111.5" y="106.4">32</text>
<text x="73.9" y="109.8">12</text>
<text x="111.5" y="108.1">35</text>
<text x="111.5" y="109.8">34</text>
<text x="73.9" y="114.8">49</text>
<text x="73.9" y="116.5">47</text>
<text x="111.5" y="119.9">33</text>
<text x="111.5" y="116.5">48</text>
<text x="111.5" y="118.2">38</text>
<text x="123.7" y="118.9">VDD_PHY_3.3V</text>
<text x="147.2" y="115.6">PHY_1.05V</text>
<text x="161.4" y="153.1">VDD_PHY_3.3V</text>
<text x="91.2" y="156.5">VDD_PHY_3.3V</text>
<text x="26.5" y="164.9">VDD_IO</text>
<text x="47.6" y="164.9">VDD_PHY_3.3V</text>
<text x="48.3" y="175.2">0603_cc</text>
<text x="221.4" y="190.2">Title</text>
<text x="221.4" y="195.2">Size</text>
<text x="223.1" y="196.9">A3</text>
<text x="228.1" y="195.2">Document</text>
<text x="236.2" y="195.2">Number</text>
<text x="276.8" y="195.2">Rev</text>
<text x="278.4" y="196.9">1.0</text>
<text x="221.4" y="200.2">Date:</text>
<text x="230.2" y="200.2">Thursday, March 09, 2017</text>
<text x="255" y="200.2">Sheet</text>
<text x="263.4" y="200.2">6</text>
<text x="268.4" y="200.2">of</text>
<text x="273.4" y="200.2">8</text>
</g>
<g font-size="1.5" fill="#000080">
<text x="133.8" y="41.1">R263</text>
<text x="138.8" y="41.1">0R</text>
<text x="52.2" y="43.2" transform="rotate(90 52.2 43.2)">R232</text>
<text x="53.9" y="43.2" transform="rotate(90 53.9 43.2)">R233</text>
<text x="55.6" y="43.2" transform="rotate(90 55.6 43.2)">R235</text>
<text x="76.8" y="44.5">U1</text>
<text x="76.8" y="46.2">RTL8211E-VB-CG</text>
<text x="123.7" y="42.8">C1</text>
<text x="123.7" y="44.5">0.1uF</text>
<text x="130.4" y="42.8">C370</text>
<text x="130.4" y="44.5">0.1uF</text>
<text x="222.6" y="47.9">U22</text>
<text x="52.2" y="48.1" transform="rotate(90 52.2 48.1)">4.7K</text>
<text x="53.9" y="48.1" transform="rotate(90 53.9 48.1)">4.7K</text>
<text x="55.6" y="48.1" transform="rotate(90 55.6 48.1)">4.7K</text>
<text x="130.4" y="52.9">C371</text>
<text x="137.1" y="52.9">C372</text>
<text x="222.6" y="49.5">HR911130C</text>
<text x="130.4" y="54.5">0.1uF</text>
<text x="137.1" y="54.5">0.1uF</text>
<text x="123.7" y="62.9">C373</text>
<text x="123.7" y="64.6">0.1uF</text>
<text x="130.4" y="62.9">C374</text>
<text x="130.4" y="64.6">0.1uF</text>
<text x="133.8" y="61.3">R264</text>
<text x="138.8" y="61.3">0R</text>
<text x="61.7" y="68">R230</text>
<text x="66.7" y="68">2.49K 1% 39</text>
<text x="123.7" y="71.3">C376</text>
<text x="130.4" y="71.3">C382</text>
<text x="41.6" y="76.3">R255</text>
<text x="46.6" y="76.3">22R</text>
<text x="123.7" y="73">10uF</text>
<text x="130.4" y="73">0.1uF</text>
<text x="207.5" y="79.7">C388</text>
<text x="212.6" y="79.7">0.1uF</text>
<text x="41.6" y="88.1">R257</text>
<text x="46.6" y="88.1">22R</text>
<text x="123.7" y="88.1">R317</text>
<text x="123.7" y="89.8">R318</text>
<text x="128.7" y="88.1">NC</text>
<text x="128.7" y="89.8">NC</text>
<text x="123.7" y="93.1">R319</text>
<text x="123.7" y="94.8">R320</text>
<text x="128.7" y="93.1">NC</text>
<text x="128.7" y="94.8">NC</text>
<text x="53.3" y="99.8">C366</text>
<text x="58.3" y="99.8">C367</text>
<text x="117" y="98.1">Y7</text>
<text x="120.4" y="101.5">C386</text>
<text x="122" y="98.1">25MHz 20pFC384</text>
<text x="135.5" y="98.1">27pF</text>
<text x="212.6" y="99.8">R249</text>
<text x="212.6" y="101.5">470R</text>
<text x="217.6" y="99.8">R248</text>
<text x="217.6" y="101.5">470R</text>
<text x="53.3" y="103.2">18pF</text>
<text x="58.3" y="103.2">18pF</text>
<text x="120.4" y="103.2">1MR</text>
<text x="130.4" y="104.8">C385</text>
<text x="135.5" y="104.8">27pF</text>
<text x="122" y="114.9">L10</text>
<text x="127.1" y="114.9">4.7uH</text>
<text x="138.8" y="118.3">C369</text>
<text x="138.8" y="119.9">10uF</text>
<text x="145.5" y="118.3">C375</text>
<text x="145.5" y="119.9">4.7uF</text>
<text x="120.4" y="121.6">C368</text>
<text x="120.4" y="123.3">4.7uF</text>
<text x="164.2" y="158.8" transform="rotate(90 164.2 158.8)">R245</text>
<text x="165.9" y="158.8" transform="rotate(90 165.9 158.8)">R244</text>
<text x="36.5" y="166.8">R251</text>
<text x="97.5" y="162.2" transform="rotate(90 97.5 162.2)">R238</text>
<text x="97.5" y="167.2" transform="rotate(90 97.5 167.2)">4.7K</text>
<text x="99.2" y="162.2" transform="rotate(90 99.2 162.2)">R241</text>
<text x="99.2" y="167.2" transform="rotate(90 99.2 167.2)">4.7K</text>
<text x="100.9" y="162.2" transform="rotate(90 100.9 162.2)">R258</text>
<text x="100.9" y="167.2" transform="rotate(90 100.9 167.2)">4.7K</text>
<text x="102.5" y="167.2" transform="rotate(90 102.5 167.2)">4.7K</text>
<text x="102.5" y="162.2" transform="rotate(90 102.5 162.2)">R242</text>
<text x="164.2" y="163.8" transform="rotate(90 164.2 163.8)">4.7K</text>
<text x="165.9" y="163.8" transform="rotate(90 165.9 163.8)">4.7K</text>
<text x="36.5" y="168.5">0R</text>
<text x="48.3" y="171.9">C241</text>
<text x="48.3" y="173.6">4.7uF</text>
<text x="55" y="171.9">C387</text>
<text x="55" y="173.6">0.1uF</text>
<text x="139.4" y="170.5" transform="rotate(90 139.4 170.5)">R261</text>
<text x="141.1" y="170.5" transform="rotate(90 141.1 170.5)">R262</text>
<text x="164.2" y="168.9" transform="rotate(90 164.2 168.9)">R247</text>
<text x="164.2" y="173.9" transform="rotate(90 164.2 173.9)">NC</text>
<text x="165.9" y="168.9" transform="rotate(90 165.9 168.9)">R246</text>
<text x="165.9" y="173.9" transform="rotate(90 165.9 173.9)">NC</text>
<text x="139.4" y="175.6" transform="rotate(90 139.4 175.6)">4.7K</text>
<text x="141.1" y="175.6" transform="rotate(90 141.1 175.6)">4.7K</text>
</g>
<g font-size="1.5" fill="#f00">
<text x="35.5" y="53.5">GMAC_MDIO</text>
<text x="77.6" y="53.9">MDIO</text>
<text x="101.9" y="50.6">AVDD10_1</text>
<text x="101.9" y="52.3">AVDD10_2</text>
<text x="101.9" y="53.9">AVDD10_3</text>
<text x="36" y="55.2">GMAC_MDC</text>
<text x="77.6" y="55.6">MDC</text>
<text x="101.8" y="57.2">DVDD10_1</text>
<text x="101.8" y="58.9">DVDD10_2</text>
<text x="202.9" y="54.5">MDI0+</text>
<text x="202.9" y="56.2">MDI0-</text>
<text x="223.5" y="55.6">TD0+</text>
<text x="223.5" y="57.2">TD0-</text>
<text x="37.4" y="63.6">PHY_INTn</text>
<text x="77.6" y="60.6">CLK125</text>
<text x="77.6" y="64">INT</text>
<text x="101.9" y="62.3">AVDD33_1</text>
<text x="101.9" y="64">AVDD33_2</text>
<text x="202.9" y="61.2">MDI1+</text>
<text x="202.9" y="62.9">MDI1-</text>
<text x="223.5" y="62.3">TD1+</text>
<text x="223.5" y="64">TD1-</text>
<text x="36.9" y="66.9">PHY_nRST</text>
<text x="77.6" y="67.3">PHY_NRST</text>
<text x="77.6" y="69">RSET</text>
<text x="101.8" y="67.3">DVDD33_1</text>
<text x="101.8" y="69">DVDD33_2</text>
<text x="101.8" y="70.7">DVDD33_3</text>
<text x="202.9" y="68">MDI2+</text>
<text x="202.9" y="69.6">MDI2-</text>
<text x="223.5" y="69">TD2+</text>
<text x="223.5" y="70.7">TD2-</text>
<text x="22.8" y="77">GMAC_RXCLK</text>
<text x="63.7" y="77.6">PHY_AD2</text>
<text x="77.6" y="77.4">RXC</text>
<text x="101.3" y="74">VDDREG_1</text>
<text x="101.3" y="75.7">VDDREG_2</text>
<text x="142.5" y="78">MDI0+</text>
<text x="202.9" y="74.6">MDI3+</text>
<text x="202.9" y="76.3">MDI3-</text>
<text x="223.5" y="75.7">TD3+</text>
<text x="223.5" y="77.4">TD3-</text>
<text x="23.6" y="78.7">GMAC_RXDV</text>
<text x="23.6" y="83.7">GMAC_RXD2</text>
<text x="23.8" y="80.4">GMAC_RXD0</text>
<text x="23.8" y="82.1">GMAC_RXD1</text>
<text x="63.7" y="79.7">SELRGV</text>
<text x="63.7" y="83">AIN0</text>
<text x="63.7" y="81.3">TXDLY</text>
<text x="77.6" y="79.1">RXCTL/PHY_AD2</text>
<text x="77.6" y="80.7">RXD0/SELRGV</text>
<text x="77.6" y="82.4">RXD1/TXDLY</text>
<text x="103.6" y="80.7">MDIO_N</text>
<text x="103.7" y="79.1">MDIO_P</text>
<text x="142.5" y="79.7">MDI0-</text>
<text x="142.5" y="83">MDI1+</text>
<text x="223.5" y="80.7">CT</text>
<text x="23.1" y="88.7">GMAC_TXCLK</text>
<text x="23.8" y="85.4">GMAC_RXD3</text>
<text x="63.7" y="84.7">AIN1</text>
<text x="77.6" y="84.1">RXD2/AIN0</text>
<text x="77.6" y="85.8">RXD3/AIN1</text>
<text x="77.6" y="89.1">TXC</text>
<text x="104" y="85.8">MDI1_N</text>
<text x="104.1" y="84.1">MDI1_P</text>
<text x="104.1" y="89.1">MDI2_P</text>
<text x="142.5" y="84.7">MDI1-</text>
<text x="142.5" y="88.1">MDI2+</text>
<text x="142.5" y="89.7">MDI2-</text>
<text x="202.9" y="86">LINK_LED</text>
<text x="202.9" y="87.6">SPEED_LED</text>
<text x="223.5" y="87.4">LED1P</text>
<text x="223.5" y="89.1">LED2P</text>
<text x="223.5" y="84.1">GND</text>
<text x="24" y="90.4">GMAC_TXEN</text>
<text x="24.1" y="92.1">GMAC_TXD0</text>
<text x="24.1" y="93.8">GMAC_TXD1</text>
<text x="24.1" y="95.4">GMAC_TXD2</text>
<text x="77.6" y="90.8">TXCTL</text>
<text x="77.6" y="92.5">TXD0</text>
<text x="77.6" y="94.2">TXD1</text>
<text x="77.6" y="95.8">TXD2</text>
<text x="104" y="90.8">MDI2_N</text>
<text x="104" y="95.8">MDI3_N</text>
<text x="104.1" y="94.2">MDI3_P</text>
<text x="142.5" y="93.1">MDI3+</text>
<text x="142.5" y="94.8">MDI3-</text>
<text x="223.5" y="92.5">LED1N/LINK</text>
<text x="223.5" y="94.2">LED2N/SPEED</text>
<text x="235.1" y="94.2" transform="rotate(-90 235.1 94.2)">15</text>
<text x="236.8" y="94.2" transform="rotate(-90 236.8 94.2)">16</text>
<text x="238.4" y="94.2" transform="rotate(-90 238.4 94.2)">17</text>
<text x="240.1" y="94.2" transform="rotate(-90 240.1 94.2)">18</text>
<text x="24.1" y="97.1">GMAC_TXD3</text>
<text x="77.6" y="97.5">TXD3</text>
<text x="102.8" y="100.9">CKXTAL2</text>
<text x="100.2" y="107.5">LED2/RXDLY</text>
<text x="102.8" y="102.5">CKXTAL1</text>
<text x="120.7" y="107.8">SPEED_LED</text>
<text x="120.7" y="106.5">PXDLY</text>
<text x="77.6" y="110.9">NC1</text>
<text x="98.4" y="109.2">LED1/PHY_AD1</text>
<text x="98.4" y="110.9">LED0/PHY_AD0</text>
<text x="120.7" y="109.4">LINK_LED</text>
<text x="77.6" y="115.9">EXPAD</text>
<text x="77.6" y="117.6">GND1</text>
<text x="101.5" y="119.3">ENSWREG</text>
<text x="102.2" y="117.6">REG_OUT</text>
<text x="106.2" y="121">PME</text>
<text x="122.4" y="166.4">SPEED_LED</text>
<text x="155.9" y="166.8">TXDLY</text>
<text x="87.2" y="173.5">AIN1</text>
<text x="87.2" y="171.9">AIN0</text>
<text x="122.4" y="168.1">LINK_LED</text>
<text x="155.9" y="168.5">PXDLY</text>
<text x="87.2" y="174.8">PHY_AD2</text>
<text x="87.2" y="176.9">SELRGV</text>
</g>
<g font-size="1.2">
<text x="35.4" y="7.5">5</text>
<text x="90.1" y="7.5">4</text>
<text x="144.9" y="7.5">3</text>
<text x="199.6" y="7.5">2</text>
<text x="254.4" y="7.5">1</text>
<text x="6.8" y="33.1">D</text>
<text x="282.2" y="33.1">D</text>
<text x="6.8" y="81.2">C</text>
<text x="282.2" y="81.2">C</text>
<text x="6.8" y="129.4">B</text>
<text x="282.2" y="129.4">B</text>
<text x="6.8" y="177.5">A</text>
<text x="282.2" y="177.5">A</text>
<text x="35.4" y="201.8">5</text>
<text x="90.1" y="201.8">4</text>
<text x="144.9" y="201.8">3</text>
<text x="199.6" y="201.8">2</text>
<text x="254.4" y="201.8">1</text>
</g>
</svg>
